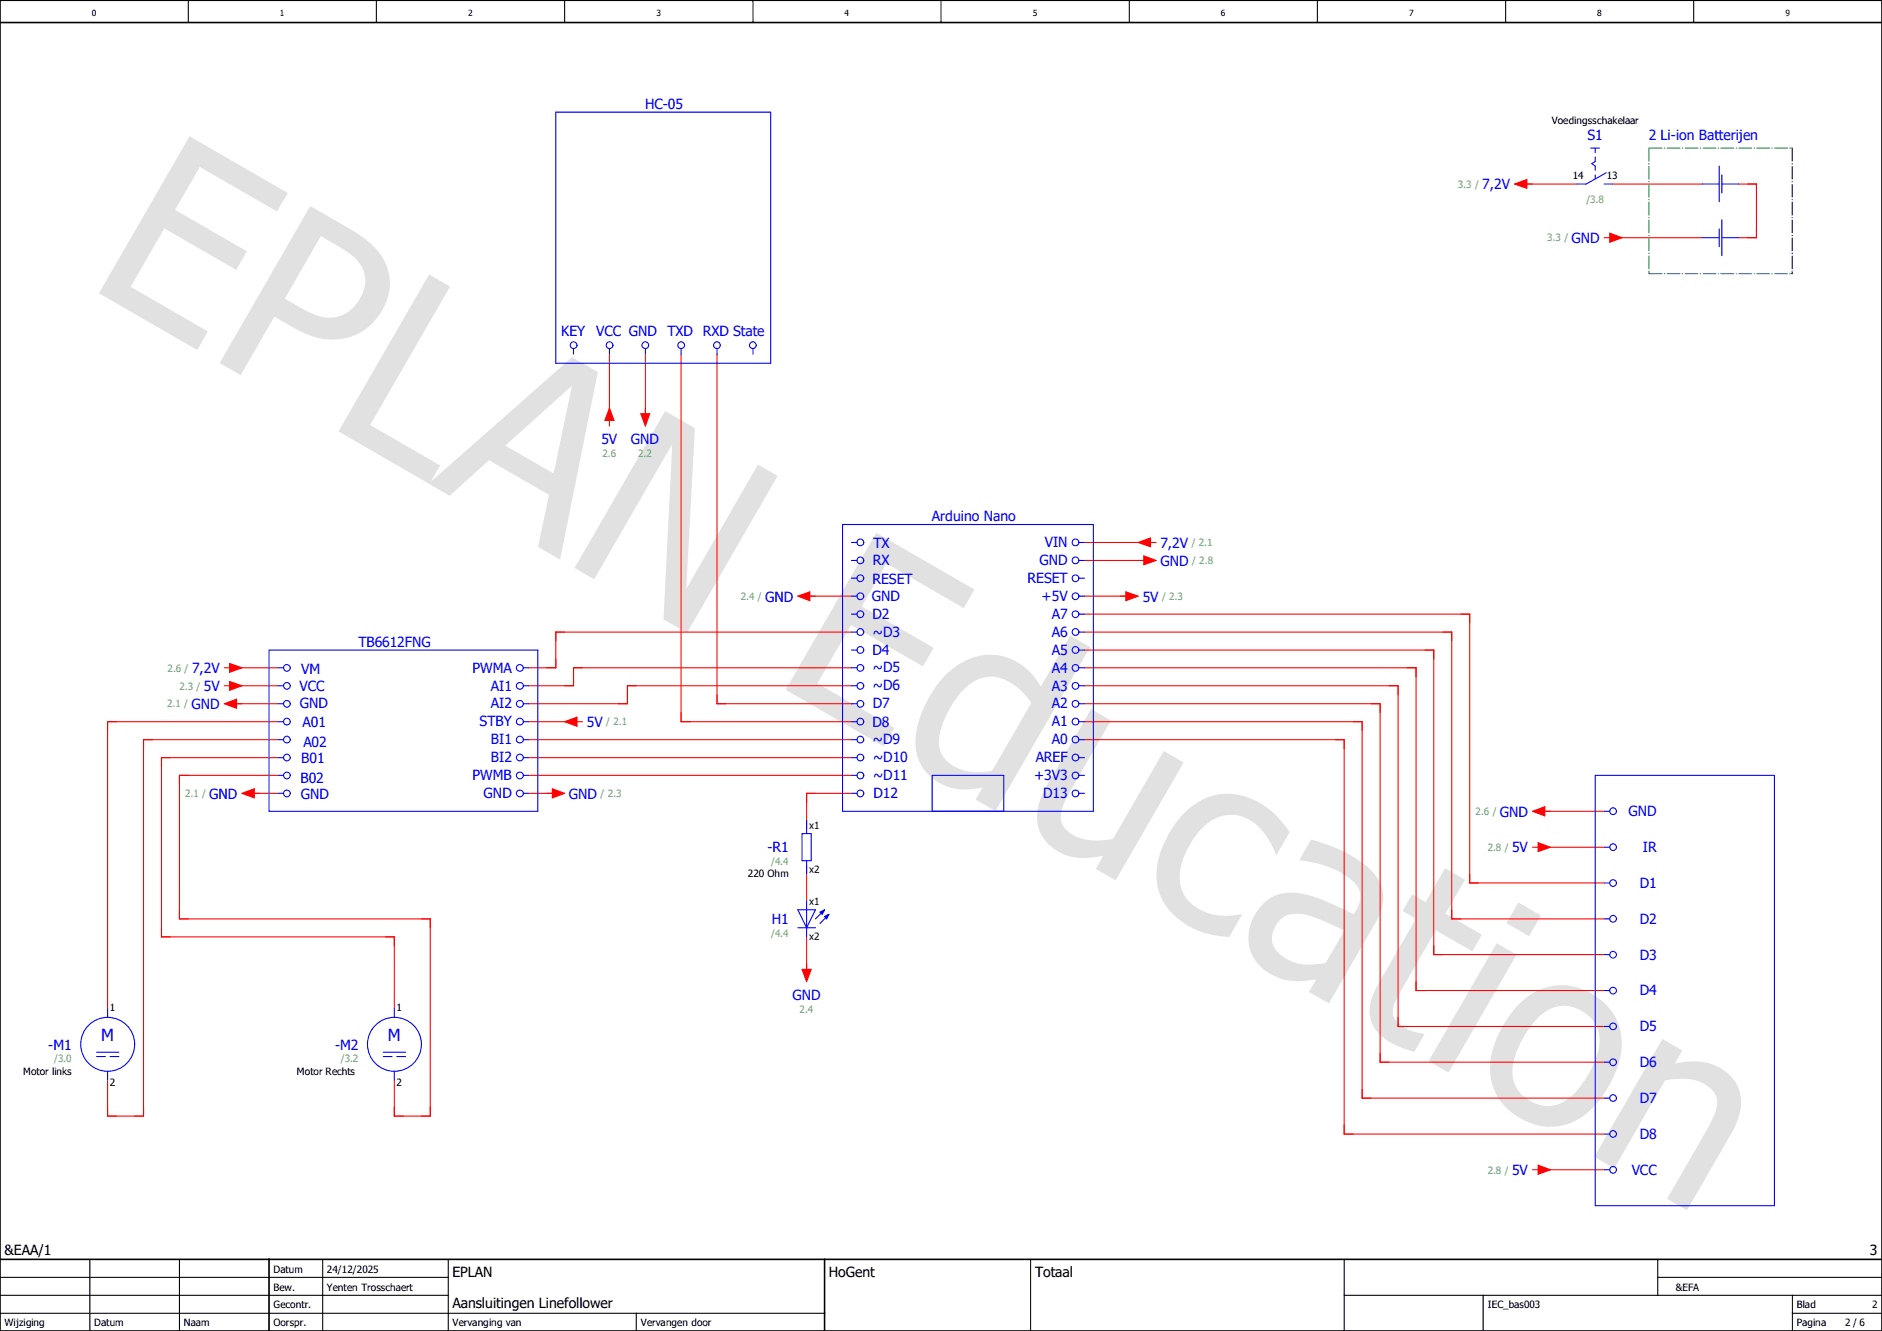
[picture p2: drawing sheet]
<svg xmlns="http://www.w3.org/2000/svg" width="297mm" height="210mm" viewBox="0 0 297 210" stroke-linecap="round" stroke-linejoin="round" font-family="sans-serif">
<path d="M210.1 -.1l-210.1 210.2M0 160.4l70.2 49.6M0 210v.1" fill="none" stroke="#fff" stroke-width=".16"/>
<g fill="none" stroke="#000" stroke-width=".17">
<path d="M29.7 0v3.6M59.4 0v3.6M89.1 0v3.6M118.8 0v3.6M148.5 0v3.6M178.2 0v3.6M207.9 0v3.6M237.6 0v3.6M267.3 0v3.6M14.2 198.7v11.3M28.3 198.7v11.3M50.9 198.7v11.3"/>
<path d="M70.7 198.7v11.3M162.6 198.7v11.3M212.1 198.7v11.3M261.6 198.7v5.7M0 207.2h130.1M0 204.4h70.7M0 201.5h70.7M100.4 207.2v2.8M212.1 204.4h84.9M234.1 204.4v5.6M261.6 201.5h35.4M282.9 207.2h14.1"/>
<path d="M282.9 204.4v5.6"/>
</g>
<path d="M0 3.6h297M0 0h297v210h-297zM0 198.7h297M42.5 198.7v11.3M130.1 198.7v11.3" fill="none" stroke="#000" stroke-width=".25"/>
<path d="M29.9 21.5l15.5 9-1.7 2.9-12.2-7.1-3.9 6.8 11.4 6.6-1.7 2.9-11.4-6.6-5.3 9.3 12.2 7-1.7 2.9-15.5-8.9zM49 32.5l6.2 3.6a12.1 12.1 0 0 1 5.8 5.9 8.4 8.4 0 0 1-2.2 8.9 9.4 9.4 0 0 1-11.2 1.4l-4.3-2.3-5.3 9.2-3.3-1.9zM50.6 37.3l-5.7 9.8 2.3 1.3a8.8 8.8 0 0 0 5.6 1.7 6.1 6.1 0 0 0 4.7-6.9 7.2 7.2 0 0 0-3.6-4.1zM67.7 43.3l3.3 1.9-12.6 21.9 11.1 6.3-1.7 3-14.4-8.3zM67.6 76.3l22.7-19.9 4 2.3-5.9 29.6-3.5-2 1.8-8.2-9.5-5.5-6.2 5.6zM79.7 70.3l7.7 4.4 2.9-13.9zM105 64.9l4.7 2.7-1.4 25.3 11.3-19.6 3.1 1.8-14.3 24.8-3.7-2.2 1.4-27.6-12.3 21.3-3.1-1.8zM138.3 84.1l15.5 8.9-1.7 2.9-12.2-7-3.9 6.8 11.3 6.5-1.6 2.9-11.4-6.5-5.3 9.2 12.2 7.1-1.7 2.9-15.5-9zM149.4 106.4a9.3 9.3 0 0 1 9.9-2.5 9.8 9.8 0 0 1 5 4.4l4.6-8 3.1 1.8-14.9 25.9-3.1-1.8 1.1-1.9a8.7 8.7 0 0 1-9.1-2.7 8.4 8.4 0 0 1-1-8 18.7 18.7 0 0 1 4.4-7.2zM152.1 108.8a14 14 0 0 0-3.9 8.4 4.8 4.8 0 0 0 4.1 4.4 10.4 10.4 0 0 0 4.3 0l6.2-10.7a9.3 9.3 0 0 0-5.7-4.1 5.9 5.9 0 0 0-5 2zM172.2 111.9l3.1 1.8-6.4 11.1a8.6 8.6 0 0 0-1.5 4.4 4 4 0 0 0 3 3 10.8 10.8 0 0 0 5.2 .2l8.1-13.9 3.1 1.8-10.7 18.6-3.2-1.8 1.2-2.1a9.5 9.5 0 0 1-7.1-.7 6.3 6.3 0 0 1-2.9-8l1.1-2.4zM186.7 128.5a9.4 9.4 0 0 1 12.7-1.5 14.8 14.8 0 0 1 4.1 4.3l-2 3.5-.2-.1a9.9 9.9 0 0 0-4.8-5.7 6.1 6.1 0 0 0-7.2 2.1 12 12 0 0 0-3.1 7.5 6.1 6.1 0 0 0 5.1 5.7 10.3 10.3 0 0 0 4.5 0l.2 .1-2 3.5a12.3 12.3 0 0 1-10.6-6 10 10 0 0 1 .4-9.1l1.6-2.7zM201.9 145.2a3.6 3.6 0 0 0-.3 5 7.5 7.5 0 0 0 7.1 1.8l.5-.1 3-5.1-2.4-1.1a10.6 10.6 0 0 0-6-1.5 3.1 3.1 0 0 0-1.9 1zM206.9 132.5a20.8 20.8 0 0 1 9.9 5.3 6 6 0 0 1 .6 7.3l-7.7 13.2-3.1-1.8 1.1-2a10 10 0 0 1-7.9-1.2 6.7 6.7 0 0 1-1.1-9.9 6.4 6.4 0 0 1 7-2.3 36.2 36.2 0 0 1 7.9 3.2 4.3 4.3 0 0 0 .9-3.8 7.3 7.3 0 0 0-3.8-3.3 22.3 22.3 0 0 0-5.6-1.5zM222.9 141.1l2.1 1.2 3.1-5.3 3.1 1.8-3.1 5.4 5.8 3.3-1.5 2.6-5.8-3.3-5.1 8.9a10.4 10.4 0 0 0-1.7 3.8 2.96 2.96 0 0 0 2 2.7 7.7 7.7 0 0 0 2.8 .9l.2 .1-1.6 2.8-1.2-.4a9.5 9.5 0 0 1-5.2-3.6 5.6 5.6 0 0 1-.1-5.2l.8-1.5 6-10.3-2.2-1.3zM236.2 148.8l3.1 1.8-10.7 18.6-3.1-1.8zM239.6 142.4l3.6 2.1-1.9 3.2-3.6-2zM239.5 158.6a9.2 9.2 0 0 1 13.2-.7 9.2 9.2 0 0 1 2.5 10.8 15.8 15.8 0 0 1-6.3 8 9 9 0 0 1-9.8-.8 9 9 0 0 1-3.4-10.6 18.1 18.1 0 0 1 3.8-6.7zM242.6 160.7a15.1 15.1 0 0 0-3.9 7.7 5.6 5.6 0 0 0 3.4 5.6 5.6 5.6 0 0 0 6.4-1.5 15.5 15.5 0 0 0 3.9-7.7 5.6 5.6 0 0 0-6.9-5.9 6.3 6.3 0 0 0-2.9 1.8zM262.4 163.9l3.1 1.9-1.2 2a9.5 9.5 0 0 1 7.8 1.1 6.2 6.2 0 0 1 2.2 7.5l-1.1 2.5-7 12.1-3.1-1.9 6.1-10.5a11.7 11.7 0 0 0 1.8-4.5 3.6 3.6 0 0 0-2.5-3.3 9.8 9.8 0 0 0-5.7-.3l-8 13.8-3.2-1.8z" fill="#e1e1e1"/>
<g fill="none" stroke="#f00" stroke-width=".17">
<path d="M240.4 29h8.5M254.6 37.5h14.1M254.6 29h14.1M274.4 29h2.8v8.5h-2.8M96.2 55.9v10.6M101.9 55.9v9.9M107.5 55.9v58h26.9M113.2 55.9v55.1h21.2M127.3 94.1h7.1M134.4 99.7h-46.7v5.7h-4.3M171.2 96.9h60.7v42.4h21.3M171.2 99.7h57.9v45.3h24.1"/>
<path d="M171.2 94.1h7M171.2 85.6h9.8M171.2 88.4h9.8M36.8 105.4h7.1M36.8 108.2h7.1M36.8 111h7.1M43.9 113.9h-26.9v45.2M43.9 116.7h-21.3v59.4h-5.6v-5.7M43.9 119.5h-18.4v28.3h36.7v11.3M83.4 113.9h7.1M83.4 116.7h51M83.4 119.5h51"/>
<path d="M134.4 105.4h-43.9v2.8h-7.1M134.4 108.2h-35.4v2.8h-15.6M171.2 116.7h40.9v62.2h41.1M171.2 102.6h55.1v48h26.9M171.2 105.4h52.3v50.9h29.7M171.2 108.2h49.4v53.8h32.6M171.2 111h46.6v56.6h35.4M171.2 113.9h43.8v59.4h38.2M39.6 125.2h4.3M43.9 122.3h-15.6v22.7h39.6v31.1h-5.7v-5.7M83.4 125.2h4.3M83.4 122.3h51"/>
<path d="M127.3 136.5v5.7M134.4 125.2h-7.1v5.7M243.2 128h10M243.2 133.7h10M127.3 147.8v5.7M243.2 184.6h10"/>
</g>
<g fill="none" stroke="#00f" stroke-width=".17">
<path d="M268.7 29h2.6M268.7 37.5h2.6M271.3 26.2v5.6M271.3 36.1v2.8M271.7 29h2.7M271.7 27.6v2.8M271.7 34.7v5.6M271.7 37.5h2.7M133 82.8h39.6v45.2h-39.6zM134.4 85.6h.9M134.4 88.4h.9M134.4 91.2h.9"/>
<path d="M134.4 96.9h.9M134.4 99.7h.9M134.4 94.1h.9M170.3 85.6h.9M170.3 88.4h.9M170.3 91.2h.9M170.3 96.9h.9M170.3 99.7h.9M170.3 94.1h.9M134.4 102.6h.9M134.4 113.9h.9M134.4 105.4h.9"/>
<path d="M134.4 108.2h.9M134.4 111h.9M134.4 116.7h.9M134.4 119.5h.9M170.3 102.6h.9M170.3 113.9h.9M170.3 105.4h.9M170.3 108.2h.9M170.3 111h.9M170.3 116.7h.9M170.3 119.5h.9M134.4 122.3h.9"/>
<path d="M134.4 125.2h.9M147.1 128v-5.7h11.3v5.7M170.3 122.3h.9M170.3 125.2h.9"/>
<circle cx="135.8" cy="88.4" r=".54"/>
<circle cx="135.8" cy="91.2" r=".54"/>
<circle cx="135.8" cy="94.1" r=".54"/>
<circle cx="135.8" cy="99.7" r=".54"/>
<circle cx="135.8" cy="85.6" r=".54"/>
<circle cx="135.8" cy="96.9" r=".54"/>
<circle cx="169.7" cy="94.1" r=".54"/>
<circle cx="169.7" cy="99.7" r=".54"/>
<circle cx="169.7" cy="96.9" r=".54"/>
<circle cx="169.7" cy="88.4" r=".54"/>
<circle cx="169.7" cy="91.2" r=".54"/>
<circle cx="169.7" cy="85.6" r=".54"/>
<circle cx="135.8" cy="102.6" r=".54"/>
<circle cx="135.8" cy="108.2" r=".54"/>
<circle cx="135.8" cy="111.1" r=".54"/>
<circle cx="135.8" cy="116.7" r=".54"/>
<circle cx="135.8" cy="113.9" r=".54"/>
<circle cx="135.8" cy="119.5" r=".53"/>
<circle cx="135.8" cy="105.4" r=".53"/>
<circle cx="169.7" cy="111.1" r=".54"/>
<circle cx="169.7" cy="113.9" r=".54"/>
<circle cx="169.7" cy="108.2" r=".54"/>
<circle cx="169.7" cy="102.6" r=".54"/>
<circle cx="169.7" cy="116.7" r=".54"/>
<circle cx="169.7" cy="119.5" r=".53"/>
<circle cx="169.7" cy="105.4" r=".53"/>
<circle cx="135.8" cy="122.4" r=".54"/>
<circle cx="135.8" cy="125.2" r=".54"/>
<circle cx="169.7" cy="125.2" r=".54"/>
<circle cx="169.7" cy="122.4" r=".54"/>
</g>
<g fill="#007f7f">
<path d="M282.6 43.1l.4 .1-.4 .1z"/>
<path d="M282.7 42.9h.3l-.1 .4-.2-.1z"/>
<path d="M282.6 23.3l.4 .1-.4 .1z"/>
<path d="M260.1 42.9h.2l-.1 .4z"/>
<path d="M260.2 43.1l-.1 .1 .1 .1h2.1v-.2zM262.6 43.1v.2h.2v-.2zM263.1 43.1v.2h2.1v-.2zM265.4 43.1v.2h.2v-.2zM265.9 43.1v.2h2.1v-.2zM268.3 43.1v.2h.1v-.2zM268.7 43.1v.2h2.1v-.2zM271.1 43.1v.2h.2v-.2zM271.5 43.1v.2h2.1v-.2zM273.9 43.1v.2h.2v-.2zM274.4 43.1v.2h2.1v-.2zM276.8 43.1v.2h.1v-.2zM277.2 43.1v.2h2.1v-.2zM279.6 43.1v.2h.1v-.2zM280 43.1v.2h2.2v-.2zM282.4 43.1v.2h.2v-.2z"/>
<path d="M282.7 23.4v2.1h.3v-2.1l-.1-.1zM282.7 25.7v.3h.3v-.3zM282.7 26.2v2.1h.3v-2.1zM282.7 28.6v.1h.3v-.1zM282.7 29v2.2h.3v-2.2zM282.7 31.4v.2h.3v-.2zM282.7 31.8v2.2h.3v-2.2zM282.7 34.2v.2h.3v-.2zM282.7 34.7v2.1h.3v-2.1zM282.7 37.1v.2h.3v-.2zM282.7 37.5v2.1h.3v-2.1zM282.7 39.9v.2h.3v-.2zM282.7 40.3v2.2h.3v-2.2zM282.7 42.7v.2h.3v-.2zM282.7 43.2l.2 .1 .1-.1z"/>
<path d="M260.2 23.3l-.1 .1 .1 .1h2.1v-.2zM262.6 23.3v.2h.2v-.2zM263.1 23.3v.2h2.1v-.2zM265.4 23.3v.2h.2v-.2zM265.9 23.3v.2h2.1v-.2zM268.3 23.3v.2h.1v-.2zM268.7 23.3v.2h2.1v-.2zM271.1 23.3v.2h.2v-.2zM271.5 23.3v.2h2.1v-.2zM273.9 23.3v.2h.2v-.2zM274.4 23.3v.2h2.1v-.2zM276.8 23.3v.2h.1v-.2zM277.2 23.3v.2h2.1v-.2zM279.6 23.3v.2h.1v-.2zM280 23.3v.2h2.2v-.2zM282.4 23.3v.2h.2v-.2z"/>
<path d="M260.1 23.4v2.1h.2v-2.1l-.1-.1zM260.1 25.7v.3h.2v-.3zM260.1 26.2v2.1h.2v-2.1zM260.1 28.6v.1h.2v-.1zM260.1 29v2.2h.2v-2.2zM260.1 31.4v.2h.2v-.2zM260.1 31.8v2.2h.2v-2.2zM260.1 34.2v.2h.2v-.2zM260.1 34.7v2.1h.2v-2.1zM260.1 37.1v.2h.2v-.2zM260.1 37.5v2.1h.2v-2.1zM260.1 39.9v.2h.2v-.2zM260.1 40.3v2.2h.2v-2.2zM260.1 42.7v.2h.2v-.2zM260.1 43.2l.1 .1 .1-.1z"/>
</g>
<g fill="none" stroke="#00f" stroke-width=".17">
<path d="M251 23.4h1.4M251.8 23.4v.7M251.8 24.8v.7l-.6 .3 .6 .4v.7M251.8 27.6v.6M253.2 29h1.4M253.5 27.3l-3.2 1.7h-1.4M126.6 131.5h1.4v4.3h-1.4zM127.3 129.4v2.1M127.3 135.8v2.1M251.8 122.3h28.2v67.9h-28.2zM253.2 128h.8M253.2 133.7h.8"/>
<path d="M253.2 139.3h.8M125.9 143.6h2.8M130.1 144.6l.7-.3-.3 .7zM130.8 144.3l-1.4 1.4M253.2 145h.8M253.2 150.6h.8M253.2 156.3h.8M253.2 162h.8M253.2 167.6h.8M253.2 173.3h.8M253.2 178.9h.8M253.2 184.6h.8"/>
<circle cx="254.6" cy="128" r=".53"/>
<circle cx="254.6" cy="139.3" r=".53"/>
<circle cx="254.6" cy="133.7" r=".53"/>
<circle cx="254.6" cy="156.3" r=".53"/>
<circle cx="254.6" cy="145" r=".53"/>
<circle cx="254.6" cy="150.6" r=".53"/>
<circle cx="254.6" cy="173.3" r=".53"/>
<circle cx="254.6" cy="162" r=".53"/>
<circle cx="254.6" cy="167.6" r=".53"/>
<circle cx="254.6" cy="178.9" r=".53"/>
<circle cx="254.6" cy="184.6" r=".53"/>
</g>
<path d="M130.1 144.6l.7-.3-.3 .7z" fill="#00f"/>
<path d="M125.9 143.6l1.4 2.8 1.4-2.8M125.9 146.4h2.8M127.3 142.2v5.6M129.4 143.9l.7-.3-.3 .7z" fill="none" stroke="#00f" stroke-width=".17"/>
<path d="M129.4 143.9l.7-.3-.3 .7z" fill="#00f"/>
<g fill="none" stroke="#00f" stroke-width=".17">
<path d="M87.7 17.7h33.9v39.6h-33.9zM90.5 55v.9M96.2 55v.9M101.9 55v.9M107.5 55v.9M113.2 55v.9M118.8 55v.9M42.5 102.6h42.4v25.4h-42.4zM43.9 119.5h.8M43.9 116.7h.8M43.9 113.9h.8M43.9 111h.8"/>
<path d="M43.9 108.2h.8M43.9 105.4h.8M82.6 119.5h.8M82.6 116.7h.8M82.6 113.9h.8M82.6 111h.8M82.6 108.2h.8M82.6 105.4h.8M43.9 125.2h.8M43.9 122.3h.8M82.6 125.2h.8M82.6 122.3h.8"/>
<path d="M17 159.1v1.4M62.2 159.1v1.4M130.1 143.6l-1.4 1.4M15.2 166h3.6M15.2 166.7h1.4M17 169v1.4M17.4 166.7h1.4M60.5 166h3.5M60.5 166.7h1.4M62.2 169v1.4M62.6 166.7h1.4"/>
<circle cx="90.5" cy="54.5" r=".54"/>
<circle cx="96.2" cy="54.5" r=".54"/>
<circle cx="101.8" cy="54.5" r=".53"/>
<circle cx="107.5" cy="54.5" r=".54"/>
<circle cx="113.1" cy="54.5" r=".53"/>
<circle cx="118.8" cy="54.5" r=".53"/>
<circle cx="45.3" cy="113.9" r=".53"/>
<circle cx="45.3" cy="111.1" r=".53"/>
<circle cx="45.3" cy="116.7" r=".53"/>
<circle cx="45.3" cy="108.2" r=".53"/>
<circle cx="45.3" cy="119.5" r=".53"/>
<circle cx="45.3" cy="105.4" r=".53"/>
<circle cx="82.1" cy="108.2" r=".54"/>
<circle cx="82.1" cy="116.7" r=".54"/>
<circle cx="82.1" cy="113.9" r=".54"/>
<circle cx="82.1" cy="111.1" r=".54"/>
<circle cx="82.1" cy="105.4" r=".54"/>
<circle cx="82.1" cy="119.5" r=".54"/>
<circle cx="45.3" cy="122.4" r=".53"/>
<circle cx="45.3" cy="125.2" r=".53"/>
<circle cx="82.1" cy="122.4" r=".54"/>
<circle cx="82.1" cy="125.2" r=".54"/>
<circle cx="17" cy="164.8" r="4.3"/>
<circle cx="62.2" cy="164.8" r="4.3"/>
</g>
<path d="M254 36.8l2 .7-2 .7z" fill="none" stroke="#f00" stroke-width=".17"/>
<path d="M254 36.8l2 .7-2 .7z" fill="#f00"/>
<path d="M253.2 37.5h.8M180.5 87.7l2 .7-2 .7z" fill="none" stroke="#f00" stroke-width=".17"/>
<path d="M180.5 87.7l2 .7-2 .7z" fill="#f00"/>
<path d="M125.9 94.1l1.9-.7v1.4zM179.6 88.4h.9" fill="none" stroke="#f00" stroke-width=".17"/>
<path d="M125.9 94.1l1.9-.7v1.4z" fill="#f00"/>
<path d="M239 29l2-.7v1.4zM127.8 94.1h.9" fill="none" stroke="#f00" stroke-width=".17"/>
<path d="M239 29l2-.7v1.4z" fill="#f00"/>
<path d="M241 29h.9M179.6 85.6l2-.7v1.4z" fill="none" stroke="#f00" stroke-width=".17"/>
<path d="M179.6 85.6l2-.7v1.4z" fill="#f00"/>
<path d="M177.7 93.4l1.9 .7-1.9 .7zM181.6 85.6h.9" fill="none" stroke="#f00" stroke-width=".17"/>
<path d="M177.7 93.4l1.9 .7-1.9 .7z" fill="#f00"/>
<path d="M176.8 94.1h.9M242.7 133l2 .7-2 .7z" fill="none" stroke="#f00" stroke-width=".17"/>
<path d="M242.7 133l2 .7-2 .7z" fill="#f00"/>
<path d="M241.9 133.7h.8M242.7 183.9l2 .7-2 .7z" fill="none" stroke="#f00" stroke-width=".17"/>
<path d="M242.7 183.9l2 .7-2 .7z" fill="#f00"/>
<path d="M241.9 128l1.9-.7v1.4zM241.9 184.6h.8" fill="none" stroke="#f00" stroke-width=".17"/>
<path d="M241.9 128l1.9-.7v1.4z" fill="#f00"/>
<path d="M243.8 128h.9M126.6 153h1.4l-.7 1.9z" fill="none" stroke="#f00" stroke-width=".17"/>
<path d="M126.6 153h1.4l-.7 1.9z" fill="#f00"/>
<path d="M38.2 125.2l1.9-.7v1.4zM127.3 152.1v.9" fill="none" stroke="#f00" stroke-width=".17"/>
<path d="M38.2 125.2l1.9-.7v1.4z" fill="#f00"/>
<path d="M35.4 111l1.9-.7v1.5zM40.1 125.2h.9" fill="none" stroke="#f00" stroke-width=".17"/>
<path d="M35.4 111l1.9-.7v1.5z" fill="#f00"/>
<path d="M36.2 104.7l2 .7-2 .7zM37.3 111h.9" fill="none" stroke="#f00" stroke-width=".17"/>
<path d="M36.2 104.7l2 .7-2 .7z" fill="#f00"/>
<path d="M35.4 105.4h.8M36.2 107.5l2 .7-2 .7z" fill="none" stroke="#f00" stroke-width=".17"/>
<path d="M36.2 107.5l2 .7-2 .7z" fill="#f00"/>
<path d="M35.4 108.2h.8M89.1 113.9l2-.7v1.4z" fill="none" stroke="#f00" stroke-width=".17"/>
<path d="M89.1 113.9l2-.7v1.4z" fill="#f00"/>
<path d="M91.1 113.9h.8M87.2 124.5l1.9 .7-1.9 .7z" fill="none" stroke="#f00" stroke-width=".17"/>
<path d="M87.2 124.5l1.9 .7-1.9 .7z" fill="#f00"/>
<path d="M96.2 64.4l.7 1.9h-1.4zM86.3 125.2h.9" fill="none" stroke="#f00" stroke-width=".17"/>
<path d="M96.2 64.4l.7 1.9h-1.4z" fill="#f00"/>
<path d="M96.2 66.3v.9M101.1 65.3h1.4l-.6 1.9z" fill="none" stroke="#f00" stroke-width=".17"/>
<path d="M101.1 65.3h1.4l-.6 1.9z" fill="#f00"/>
<path d="M101.9 64.4v.9" fill="none" stroke="#f00" stroke-width=".17"/>
<g font-size="2.6" fill="#00f">
<text x="16" y="164.2">M</text>
<text x="61.2" y="164.2">M</text>
</g>
<g font-size="2.2" fill="#00f">
<text x="101.8" y="17.2">HC-05</text>
<text x="250.5" y="22.1">S1</text>
<text x="260.2" y="22.1">2 Li-ion Batterijen</text>
<text x="233.9" y="29.8">7,2V</text>
<text x="248" y="38.3">GND</text>
<text x="88.6" y="53">KEY</text>
<text x="94.1" y="53">VCC GND</text>
<text x="105.3" y="53">TXD</text>
<text x="110.9" y="53">RXD State</text>
<text x="94.9" y="70.1">5V</text>
<text x="99.6" y="70.1">GND</text>
<text x="147.1" y="82.3">Arduino Nano</text>
<text x="137.8" y="89.2">RX</text>
<text x="137.8" y="86.4">TX</text>
<text x="164" y="89.2">GND</text>
<text x="164.9" y="86.3">VIN</text>
<text x="183.1" y="89.2">GND</text>
<text x="183.1" y="86.4">7,2V</text>
<text x="120.7" y="94.9">GND</text>
<text x="137.6" y="94.9">GND</text>
<text x="137.7" y="92.1">RESET</text>
<text x="162.2" y="92">RESET</text>
<text x="164.4" y="94.8">+5V</text>
<text x="180.3" y="94.9">5V</text>
<text x="137.7" y="97.7">D2</text>
<text x="137.8" y="100.5">~D3</text>
<text x="166" y="100.5">A6</text>
<text x="166" y="97.6">A7</text>
<text x="30.3" y="106.2">7,2V</text>
<text x="47.5" y="106.4">VM</text>
<text x="56.6" y="102.1">TB6612FNG</text>
<text x="74.6" y="106.1">PWMA</text>
<text x="137.7" y="103.3">D4</text>
<text x="137.8" y="106.1">~D5</text>
<text x="166" y="106.1">A4</text>
<text x="166" y="103.3">A5</text>
<text x="30.2" y="111.9">GND</text>
<text x="32.2" y="109.1">5V</text>
<text x="47.3" y="109">VCC</text>
<text x="47.3" y="111.7">GND</text>
<text x="77.5" y="111.8">AI2</text>
<text x="77.5" y="109">AI1</text>
<text x="137.8" y="108.9">~D6</text>
<text x="137.8" y="111.8">D7</text>
<text x="166" y="111.8">A2</text>
<text x="166" y="109">A3</text>
<text x="47.8" y="114.7">A01</text>
<text x="47.9" y="117.9">A02</text>
<text x="75.7" y="114.6">STBY</text>
<text x="77.5" y="117.4">BI1</text>
<text x="92.6" y="114.7">5V</text>
<text x="137.7" y="114.7">D8</text>
<text x="137.8" y="117.4">~D9</text>
<text x="166" y="117.4">A0</text>
<text x="166" y="114.6">A1</text>
<text x="47.4" y="123.5">B02</text>
<text x="47.5" y="120.4">B01</text>
<text x="74.6" y="123.1">PWMB</text>
<text x="76.3" y="125.9">GND</text>
<text x="77.5" y="120.3">BI2</text>
<text x="137.8" y="120.2">~D10</text>
<text x="137.8" y="123.1">~D11</text>
<text x="137.8" y="125.9">D12</text>
<text x="163.2" y="123.1">+3V3</text>
<text x="163.4" y="120.3">AREF</text>
<text x="164.6" y="125.9">D13</text>
<text x="33" y="126">GND</text>
<text x="47.5" y="126.1">GND</text>
<text x="89.8" y="126">GND</text>
<text x="236.7" y="128.9">GND</text>
<text x="257" y="128.8">GND</text>
<text x="121.1" y="134.5">-R1</text>
<text x="238.6" y="134.5">5V</text>
<text x="259.3" y="134.5">IR</text>
<text x="258.8" y="140.1">D1</text>
<text x="121.8" y="145.8">H1</text>
<text x="258.8" y="145.8">D2</text>
<text x="258.8" y="151.4">D3</text>
<text x="125.1" y="157.8">GND</text>
<text x="258.8" y="157.1">D4</text>
<text x="7.6" y="165.6">-M1</text>
<text x="52.9" y="165.6">-M2</text>
<text x="258.8" y="162.7">D5</text>
<text x="258.8" y="168.4">D6</text>
<text x="258.8" y="174">D7</text>
<text x="258.8" y="179.7">D8</text>
<text x="238.6" y="185.4">5V</text>
<text x="257.5" y="185.4">VCC</text>
</g>
<g font-size="2.2">
<text x=".7" y="198">&amp;EAA/1</text>
<text x="295.1" y="198">3</text>
<text x="71.4" y="201.5">EPLAN</text>
<text x="130.8" y="201.5">HoGent</text>
<text x="163.4" y="201.5">Totaal</text>
<text x="71.4" y="206.5">Aansluitingen Linefollower</text>
</g>
<g font-size="1.6">
<text x="244.9" y="19.6">Voedingsschakelaar</text>
<text x="248.2" y="28.2">14</text>
<text x="253.6" y="28.2">13</text>
<text x="127.7" y="130.8">x1</text>
<text x="127.7" y="137.8">x2</text>
<text x="118" y="138.4">220 Ohm</text>
<text x="127.7" y="142.8">x1</text>
<text x="127.7" y="148.4">x2</text>
<text x="17.3" y="159.5">1</text>
<text x="62.6" y="159.5">1</text>
<text x="3.6" y="169.5">Motor links</text>
<text x="17.3" y="171.3">2</text>
<text x="46.9" y="169.5">Motor Rechts</text>
<text x="62.6" y="171.3">2</text>
<text x="43.1" y="203.7">Bew.</text>
<text x="43.1" y="200.8">Datum</text>
<text x="51.6" y="203.7">Yenten Trosschaert</text>
<text x="51.6" y="200.8">24/12/2025</text>
<text x="264.5" y="203.7">&amp;EFA</text>
<text x=".7" y="209.3">Wijziging</text>
<text x="14.9" y="209.3">Datum</text>
<text x="29" y="209.3">Naam</text>
<text x="43.1" y="209.3">Oorspr.</text>
<text x="43.1" y="206.5">Gecontr.</text>
<text x="71.4" y="209.3">Vervanging van</text>
<text x="101.1" y="209.3">Vervangen door</text>
<text x="234.8" y="206.5">IEC_bas003</text>
<text x="283.5" y="206.5">Blad</text>
<text x="283.5" y="209.3">Pagina</text>
<text x="291.2" y="209.3">2 / 6</text>
<text x="295.4" y="206.5">2</text>
</g>
<g font-size="1.6" fill="#7ca552">
<text x="230.1" y="29.6">3.3 /</text>
<text x="250.4" y="32">/3.8</text>
<text x="244.2" y="38.1">3.3 /</text>
<text x="95.1" y="72.1">2.6</text>
<text x="100.7" y="72.1">2.2</text>
<text x="188.1" y="86.1">/ 2.1</text>
<text x="188.1" y="89">/ 2.8</text>
<text x="116.9" y="94.7">2.4 /</text>
<text x="183.4" y="94.7">/ 2.3</text>
<text x="26.5" y="106">2.6 /</text>
<text x="26.4" y="111.6">2.1 /</text>
<text x="28.3" y="108.8">2.3 /</text>
<text x="95.7" y="114.5">/ 2.1</text>
<text x="29.2" y="125.8">2.1 /</text>
<text x="94.8" y="125.8">/ 2.3</text>
<text x="232.9" y="128.6">2.6 /</text>
<text x="121.7" y="136.5">/4.4</text>
<text x="234.8" y="134.2">2.8 /</text>
<text x="121.7" y="147.9">/4.4</text>
<text x="126.2" y="159.8">2.4</text>
<text x="8.6" y="167.6">/3.0</text>
<text x="53.8" y="167.6">/3.2</text>
<text x="234.8" y="185.2">2.8 /</text>
</g>
<g font-size="1.3">
<text x="14.5" y="2.5">0</text>
<text x="44.2" y="2.5">1</text>
<text x="73.9" y="2.5">2</text>
<text x="103.6" y="2.5">3</text>
<text x="133.3" y="2.5">4</text>
<text x="163" y="2.5">5</text>
<text x="192.7" y="2.5">6</text>
<text x="222.4" y="2.5">7</text>
<text x="252.1" y="2.5">8</text>
<text x="281.8" y="2.5">9</text>
</g>
</svg>
